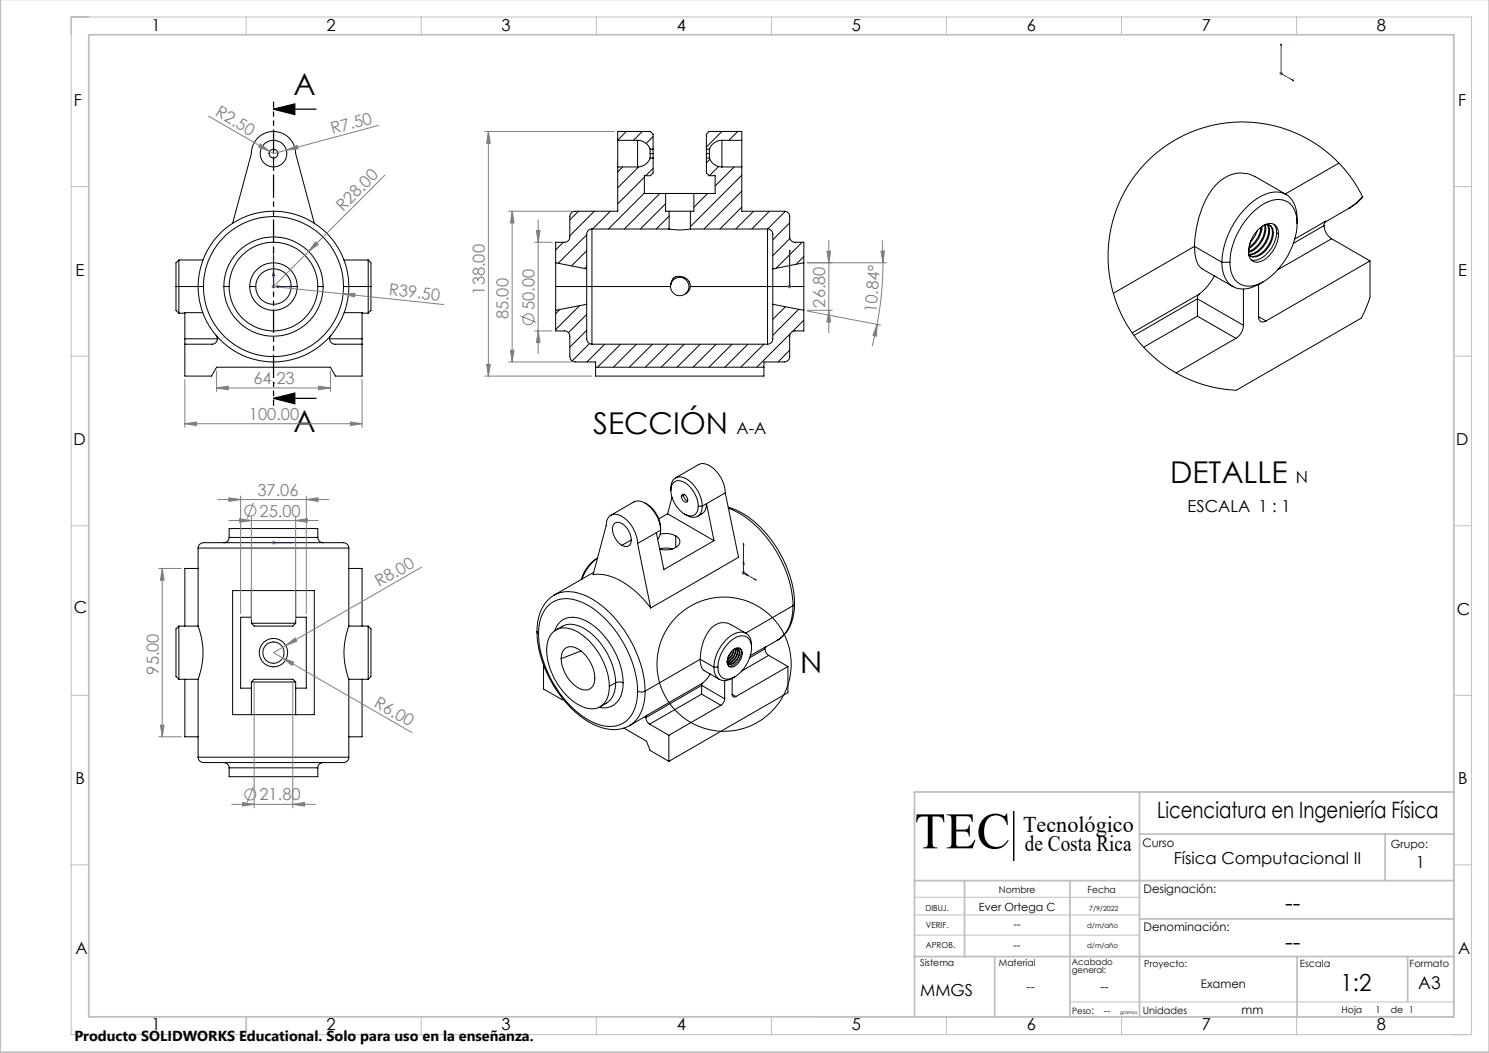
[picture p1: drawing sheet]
<svg xmlns="http://www.w3.org/2000/svg" width="420mm" height="297mm" viewBox="0 0 420 297" stroke-linecap="round" stroke-linejoin="round" font-family="sans-serif">
<g fill="none" stroke="#000" stroke-width=".28">
<path d="M77.2 39.6a3.8 3.8 0 0 1 3.7 3.7 3.8 3.8 0 0 1-3.7 3.8M77.2 39.6a3.8 3.8 0 0 0-3.8 3.7 3.8 3.8 0 0 0 3.8 3.8M77.2 39.6v2.5M174.2 39.6v7.5M174.2 39.6v-2.5h9.2l.8 .8v4.2M174.2 39.6h5.6M176.7 37.1l-2.5 2.4M179.8 39.6a3.8 3.8 0 0 1 3.6 2.5M179.8 39.6v7.5M181.2 37.1l-2.5 2.5M184.2 38.5l-1.9 2M203.6 39.6a3.8 3.8 0 0 0-3.5 2.5"/>
<path d="M203.6 39.6v7.5M203.6 39.6h5.6M203.6 37.1l-4.4 4.4M208.1 37.1l-2.5 2.5M209.2 39.6v7.5M209.2 39.6v-2.5h-9.2l-.8 .8v4.2M77.2 42.1a1.25 1.25 0 0 0-1.3 1.2 1.25 1.25 0 0 0 1.3 1.3M77.2 44.6v2.5M77.2 42.1a1.25 1.25 0 0 1 1.2 1.2 1.25 1.25 0 0 1-1.2 1.3M163.2 59.6l-2.5 2.4M167.6 59.6l-6.9 6.9M172.2 59.6l-5.1 5"/>
<path d="M174.2 47.1v12.5h-12a1.51 1.51 0 0 0-1.5 1.5v5.7a1.45 1.45 0 0 1-1.5 1.5h-2.5v5.8M174.2 47.1h5.6M175.6 47.1l-1.4 1.4M180.2 47.1l-6 5.9M181.8 50l-7.6 7.5M181.8 54.5l-10.2 10.1M183.4 44.6a3.8 3.8 0 0 1-3.6 2.5M183.4 42.1v1.2M183.4 43.3v1.3M183.4 44.6h.8M183.4 42.1h.8M183.4 43.3h.8"/>
<path d="M184.2 42.1v1.2M184.2 43.3v1.3M184.2 44.6v4.2l-.8 .8h-1.6v5h5.9M184.2 47.5l-2.1 2.1M186.1 54.6l-10 10M187.7 54.6h8M187.7 54.6v5h1M187.7 57.5l-7.1 7.1M188.7 59.6h6M188.7 59.6v5M194.7 59.6v5M195.7 54.6v5h-1"/>
<path d="M199.2 42.1v1.2M199.2 43.3v1.3M199.2 44.6v4.2l.8 .8h1.7v5h-6M199.2 44.6h.9M199.2 42.1h.9M199.2 43.3h.9M199.6 54.6l-3.9 3.9M200.1 44.6a3.8 3.8 0 0 0 3.5 2.5M200.1 43.3v1.3M200.1 42.1v1.2M200.2 44.9l-1 1.1M202.7 47l-2.6 2.6"/>
<path d="M203.6 47.1h5.6M207.1 47.1l-5.4 5.4M209.2 47.1v12.5h12a1.51 1.51 0 0 1 1.5 1.5v5.7a1.45 1.45 0 0 0 1.5 1.5h2.5v5.8M209.2 49.4l-14.5 14.5M209.2 53.9l-10.6 10.7M209.2 58.4l-6.1 6.2M212.5 59.6l-5 5M217 59.6l-4.9 5M221.5 59.6l-5 5M362.8 54.9l-8.7-5.1a9.5 9.5 0 0 0-12.3 3.7 29.4 29.4 0 0 0-4.9 16M377.7 46l-15.2 8.7M380.4 58.8l1.3-.8a6.3 6.3 0 0 0 2.7-2.5l-1.5-2.6-2.1-3.2-4.1-4.7-4.5-3.7-3.5-2.2-2.9-1.5-2.9-1.1-3.3-1-2.7-.5-4.1-.5-3-.1-3.8 .2-3.2 .6-3.4 .8-5.7 2.3-3 1.6-3.2 2.2-4.4 3.9-2.1 2.4-2.1 2.9-3 5.2-1.4 3.8-.9 3-1 6.3v4.1l.2 2.8 1 5.3 1 3.4 1.5 3.5 1.4 2.7 2.1 3.1 2 2.6 2.5 2.6 2.8 2.4 2.7 1.9 5.4 3 3.6 1.3 3.2 .9 3.9 .7 2.8 .2 35.3-20.4 1.4-3.1 1-2.8v-10.2"/>
<path d="M380.5 58.8l-6.8 3.9M384.4 55.5l-1.5 1.5-2.4 1.8M50.4 73.3v15M50.4 73.3l-.8 .8v6.7M50.4 73.3h6.9M65.6 63l5.3-19.7a6.2 6.2 0 0 1 6.3-6.2 6.2 6.2 0 0 1 6.2 6.2l5.3 19.7M97 73.3h6.9M103.9 73.3v15M103.9 73.3l.7 .8v6.7M156.7 74.1v6.7M156.7 74.1l8.8 1.7M158.9 68.3l-2.2 2.2"/>
<path d="M165.5 75.8v5M165.5 66.2l-8.1 8.1M165.5 70.7l-4.3 4.3M165.5 75.2l-.5 .5M167 64.6v16.2M167 64.6a1.45 1.45 0 0 0-1.5 1.5v9.7M167 64.6h21.7M188.7 64.6a16.1 16.1 0 0 0 6 0M188.7 61l-3.6 3.6M194.7 64.6h21.8M216.5 64.6a1.45 1.45 0 0 1 1.5 1.5v9.7M216.5 64.6v16.2"/>
<path d="M218 75.8v5M222.7 62.9l-4.7 4.7M222.8 67.3l-4.8 4.8M226.3 68.3l-7.4 7.3M226.7 74.1v6.7M226.7 74.1l-8.7 1.7M226.7 72.4l-2.2 2.2M336.9 69.5a8.4 8.4 0 0 0 1.7 6l.5 .3M336.9 69.5l-22.9 13.2M336.9 69.5l7.8 4.5M339.1 75.8l8.7 5M342.5 77.8l-1.9 2.9-2.3 2.3"/>
<path d="M344.7 74a7.1 7.1 0 0 0 4.1 7.3 9.4 9.4 0 0 0 7.6-1.9M344.7 74h2.2M352.9 67.8l-.8 3.1M354.6 65.1l-.7 1.5-1.2 1.6M355.7 64.1l-.1 .7M355.7 64.1a8.2 8.2 0 0 1-3.2 5.6M356 63.8a7.7 7.7 0 0 1-3.6 6.2M356.7 63.5a7.4 7.4 0 0 1-4.5 7.4M356.9 63.5a7.4 7.4 0 0 1-4.7 7.7M357.5 63.4a5.7 5.7 0 0 1-1.7 6.3 4.4 4.4 0 0 1-3.5 2M357.6 63.4a3.8 3.8 0 0 1 .2 3.7 6.2 6.2 0 0 1-5.5 4.8M358 63.5a2.37 2.37 0 0 1 .9 2.9 7.3 7.3 0 0 1-5.3 6l-1.3-.3a2.59 2.59 0 0 0 3.3-.2 7.4 7.4 0 0 0 3.4-7.4 1.84 1.84 0 0 0-2.8-.8"/>
<path d="M359.2 63.3l.8 1.3 .1 1.1M360.1 65.7a9 9 0 0 1-5.6 7.7l-1.5-.1M360.1 65.7l.5 .3M360.6 66a2.55 2.55 0 0 0-1-2.6 2.55 2.55 0 0 0-2.8 0 9.2 9.2 0 0 0-4.7 7.5M360.6 66a8.9 8.9 0 0 1-5.2 7.8 2.49 2.49 0 0 1-3.3-2.9M365.9 63a8.4 8.4 0 0 0-3.3-8.3 7.9 7.9 0 0 0-7.9 1.2 23.5 23.5 0 0 0-10 18.1M365.9 63a6.1 6.1 0 0 0-4.2-6.6 9.5 9.5 0 0 0-7.8 3 21.3 21.3 0 0 0-7 14.6M365.9 63a20.4 20.4 0 0 1-11 17.2 5.4 5.4 0 0 1-7.9-5.1l-.1-1.1M373.5 63.6a4.7 4.7 0 0 0 2.1 3.7M373.5 63.6l.2-.9 .3-.3-8.8 5M373.5 63.6l-8.7 5M375.6 67.3l10.8 6.3"/>
<path d="M375.6 67.3l-15.2 8.8M386.4 73.6l-29.3 16.9M49.6 80.8v6.7l.8 .8M49.6 80.8h6.3M50.4 88.3h1.7M52.1 95.6v1.5M52.1 97.1v9h7.6l1.4-2.5h32.1l1.5 2.5h7.4v-9M52.1 95.6h9.2M55.9 80.8a21.3 21.3 0 0 0 21.2 21.3 21.3 21.3 0 0 0 21.3-21.3M55.9 80.8h1.5M55.9 80.8a21.3 21.3 0 0 1 21.2-21.2 21.3 21.3 0 0 1 21.3 21.2M57.2 88.2h-5.1v7.4"/>
<path d="M57.4 80.8a19.8 19.8 0 0 0 19.8 19.8 19.8 19.8 0 0 0 19.7-19.8M57.4 80.8a19.8 19.8 0 0 1 19.8-19.7 19.8 19.8 0 0 1 19.7 19.7M61 94.6a1.51 1.51 0 0 1 .2 1.6 1.51 1.51 0 0 1-1.4 .9h-7.7M63.1 80.8a14 14 0 0 1 14.1-14 14 14 0 0 1 14 14M63.1 80.8h1.5M63.1 80.8a14 14 0 0 0 14.1 14 14 14 0 0 0 14-14M64.6 80.8a12.5 12.5 0 0 0 12.5 12.5 12.5 12.5 0 0 0 12.5-12.5M64.6 80.8a12.5 12.5 0 0 1 12.5-12.5 12.5 12.5 0 0 1 12.5 12.5M70.4 80.8a6.7 6.7 0 0 0 6.8 6.7 6.7 6.7 0 0 0 6.7-6.7M70.4 80.8a6.7 6.7 0 0 1 6.8-6.7 6.7 6.7 0 0 1 6.7 6.7M70.4 80.8h1.7M72.1 80.8a5 5 0 0 1 5-5 5 5 0 0 1 5 5"/>
<path d="M72.1 80.8a5 5 0 0 0 5 5 5 5 0 0 0 5-5M82.1 80.8h1.8M89.6 80.8h1.6M93 95.6a1.57 1.57 0 0 0 1.5 1.5h7.6M93 95.6h9.1M93.3 94.6l-.3 1M96.9 80.8h1.5M97.1 88.2h5v7.4M98.4 80.8h6.2M102.1 95.6v1.5M102.1 88.3h1.8M104.6 80.8v6.7l-.7 .8"/>
<path d="M156.7 87.5v5.8h2.5a1.45 1.45 0 0 1 1.5 1.5v5.8a1.57 1.57 0 0 0 1.5 1.5h5.8v4h47.5v-4h5.7a1.57 1.57 0 0 0 1.5-1.5v-5.8a1.45 1.45 0 0 1 1.5-1.5h2.5v-5.8M156.7 80.8v6.7M156.7 80.8h8.8M157.9 87.3l-1.2 1.2M163.5 86.2l-6.8 6.8M165.5 85.8v9.8a1.51 1.51 0 0 0 1.5 1.5M165.5 80.8h1.5M165.5 80.8v5M165.5 85.8l-8.8 1.7M165.5 88.7l-5.2 5.1M165.5 93.2l-4.8 4.7M166.3 96.9l-4.9 4.9"/>
<path d="M167 80.8v16.3M167 80.8h22.1M167 97.1h49.5M170.6 97.1l-5 5M175 97.1l-6.4 6.5M179.5 97.1l-6.5 6.5M184 97.1l-6.5 6.5M188.5 97.1l-6.5 6.5M189.1 80.8a2.76 2.76 0 0 0 2.2 2.6 2.76 2.76 0 0 0 3-1.4l.4-1.2M189.2 80.1a2.35 2.35 0 0 1 3.5-2l.5 .2a2.64 2.64 0 0 1 1.5 2.5M189.2 80.1a2.59 2.59 0 0 1 4-1.4 2.59 2.59 0 0 1 .1 4.2M189.2 80.1l-.1 .7"/>
<path d="M193 97.1l-6.5 6.5M194.7 80.8h21.8M197.5 97.1l-6.5 6.5M202 97.1l-6.5 6.5M206.5 97.1l-6.5 6.5M211 97.1l-6.5 6.5M215.5 97.1l-6.5 6.5M216.5 80.8h1.5M216.5 80.8v16.3M218 85.8v9.8a1.51 1.51 0 0 1-1.5 1.5M218 80.8v5M218 80.8h8.7"/>
<path d="M218 85.8l8.7 1.7M221.5 86.5l-3.5 3.6M222.7 98.8l-3.2 3.3M222.9 94.1l-9.4 9.5M225.3 87.2l-7.3 7.4M226.7 80.8v6.7M226.7 90.3l-3.2 3.2M337.7 84.3v4.9M337.7 89.2l-15.1 8.7M337.7 89.2l10.9 6.2M337.7 84.3l-17.8 10.3M337.7 84.3l13 7.5"/>
<path d="M338.3 83l-.3 .3-.3 1M338.3 83l-19 10.9M348.6 95.4l-16.8 9.8M350.7 91.8a4.6 4.6 0 0 1-2.1 3.6M350.7 81.5v10.3M355 89.3a1.27 1.27 0 0 0 .6 1.4 1.27 1.27 0 0 0 1.5-.2M355 80.3v9M355 89.3l2.1 1.2M168 103.6h47.5M189.2 138.3a2.99 2.99 0 0 1 2.5-3.8 8.2 8.2 0 0 1 6.1 6.4l.3 1.9M189.2 138.3a2.36 2.36 0 0 1 1.2-2.5 2.36 2.36 0 0 1 2.7 .3 8.5 8.5 0 0 1 3.9 6.7M189.2 138.3a7.8 7.8 0 0 0 5.3 7.2 2.31 2.31 0 0 0 2.5-2.7"/>
<path d="M190.5 134.8l6.5-3.7a4 4 0 0 1 4.6 1.4 9.8 9.8 0 0 1 3 6.5M192.5 139.4a1.46 1.46 0 0 1 1.2 2.2 1.46 1.46 0 0 1-1.2-2.2zM192.8 139.7a1.84 1.84 0 0 0 1.2 1.6M192.8 139.7l-.6 .3M192.9 139.4l-.1 .3M204.6 139l3.7 18.2-24.7 14.3M204.6 139l-5.3 3.1M55.9 154.6a1.89 1.89 0 0 1 2.4-1.5h38.3a1.61 1.61 0 0 1 1.8 1.5M55.9 154.6h42.5M55.9 154.6v22M64.6 151.6a1.45 1.45 0 0 1-1.5 1.5M64.6 151.6h25"/>
<path d="M64.6 151.6v-2.5h25v2.5M89.6 151.6a1.45 1.45 0 0 0 1.6 1.5M98.4 154.6v22M168.5 157.4a11.9 11.9 0 0 0-4.3 5.9M168.5 157.4a10.5 10.5 0 0 0-4.5 6M172.3 145.3l6.5-3.7a4.8 4.8 0 0 1 5.5 2.4 9.4 9.4 0 0 1 2 5.5M173.1 147.9a1.98 1.98 0 0 1 3.1 .4 5 5 0 0 1 1.5 5.3 2.23 2.23 0 0 1-3.4-.7 4.7 4.7 0 0 1-1.2-5zM178.1 152.3l-2.7 1.5M179.8 153.3a9 9 0 0 0-5.8-8.2 2.55 2.55 0 0 0-3 3.1l-3.7 13.9a14.6 14.6 0 0 1 11.3 4.1l2.6 2.4 2.4 2.9M179.8 153.3l3.8 18.2M181.9 141.9a8.5 8.5 0 0 1 4.4 7.6M185.1 150.2l-5.3 3.1"/>
<path d="M185.1 150.2l2.2 10.5 14.1-8.2M186.1 154.8l2-.2 1.6 .2M186.2 150.7a6.4 6.4 0 0 1 4.4 .5M186.3 149.5l-.2 1.6-.6 .9M186.3 149.5l-1.2 .7M188.3 144.9l13.1 7.6M188.3 144.9l-2.5 1.5M189.5 140.3l-1.2 4.6M190.6 151.2a1.79 1.79 0 0 1 1.2 1.9 1.79 1.79 0 0 1-1.6 1.5 6.5 6.5 0 0 1-4.1 .3M190.6 151.2v3.2M197 142.8h1.1M198.1 142.8a2.69 2.69 0 0 1-1.3 2.8 2.69 2.69 0 0 1-3.1-.3l-.6-.3"/>
<path d="M199.3 142.1a3.3 3.3 0 0 1-2.5 3.5M199.3 142.1l2.1 10.4M199.3 142.1l-1.2 .7M205.4 143.1a26.1 26.1 0 0 1 14.3 12.4 30.4 30.4 0 0 1 4.4 14.7M205.5 143.4a28.1 28.1 0 0 1 14.4 13.8 29.5 29.5 0 0 1 3.8 13.6M50.4 176.6v15M50.4 176.6l-.8 .8v13.4l.8 .8M50.4 176.6h5.5M55.9 176.6a20.9 20.9 0 0 1 0 15M55.9 160.3h-3.8v16.3M70.9 175.8h12.5M70.9 166.6h12.5"/>
<path d="M70.9 175.8l.8 .8h10.9l.8-.8M70.9 166.6v9.2M70.9 174.1h-3v20h3M70.9 166.6h-5.3v35h5.3M83.4 166.6v9.2M83.4 174.1h3v20h-3M83.4 166.6h5.3v35h-5.3M98.4 176.6a21.4 21.4 0 0 0 0 15M98.4 160.3h3.7v16.3M98.4 176.6h5.5M103.9 176.6v15M103.9 176.6l.7 .8v13.4l-.7 .8"/>
<path d="M151.5 178.2a32.1 32.1 0 0 0 15.4 25.9 10.8 10.8 0 0 0 10.7 .5M151.5 178.2l.4 .6M151.9 178.8a9.8 9.8 0 0 1 4.4-9.2 10 10 0 0 1 9.6 1.1 31 31 0 0 1 13.9 24.2M151.9 178.8a30.6 30.6 0 0 0 14.9 24.7 9.1 9.1 0 0 0 9.8-.1 10.5 10.5 0 0 0 3.2-8.5M155.9 178.4a5.2 5.2 0 0 1 6.4-.5 18.8 18.8 0 0 1 9.5 17.3 4.9 4.9 0 0 1-7.4 4.2 18.8 18.8 0 0 1-10.2-15.2 7.5 7.5 0 0 1 1.7-5.8zM156.3 167.8a11.1 11.1 0 0 0-4.8 10.4M156.3 167.8a10.6 10.6 0 0 1 10.6 1.1 33.3 33.3 0 0 1 15.1 26M156.5 177.9a5.4 5.4 0 0 1 7.9-3.2 21.1 21.1 0 0 1 10.9 14.3l.5 3.6M156.8 177.7a6.3 6.3 0 0 1 4.6-1.6 14.5 14.5 0 0 1 9.7 7.8 18.4 18.4 0 0 1 2.5 8.7M167.5 161.4l-11.2 6.4M210.4 178.6l-4.3-2.5a5.1 5.1 0 0 0-6.9 3 14.7 14.7 0 0 0-1.7 6.8M223.7 170.8a10.7 10.7 0 0 1-4.4 9.8l-3.4 1.9"/>
<path d="M223.7 170.8l-13.4 7.8M224.1 170.2a11.2 11.2 0 0 1-4.8 10.4M224.1 170.2l-.4 .6M50.4 191.6h5.5M52.1 191.6v16.2h3.8M55.9 191.6v22M70.9 192.4h12.5M70.9 192.4l.8-.8h10.9l.8 .8M70.9 192.4v9.2M83.4 192.4v9.2M98.4 191.6v22M98.4 191.6h5.5"/>
<path d="M102.1 191.6v16.2h-3.7M153.3 187.6v6.7l5.3 3.1M158.8 197.2l-.2 .2M158.9 197.2l-.3 .2M159.3 183a3.5 3.5 0 0 1 4.5 .5 9.6 9.6 0 0 1 3.7 9.4 2.7 2.7 0 0 1-4.2 1.2 9.8 9.8 0 0 1-4.8-9.9zM163.9 183.6l-5.6 2.2M173.6 192.6a2.39 2.39 0 0 1 2.2 0M173.6 192.6a6.3 6.3 0 0 1-2.5 5.7l-1.8 1.1M173.6 192.6l-1.7 1M175.8 192.6a6.5 6.5 0 0 1-3.8 6.8l-1.8 .3-1.3-.2M179.8 194.9a2.39 2.39 0 0 0 2.2 0M182 194.9a10.6 10.6 0 0 1-4.4 9.8l4.8-2.9"/>
<path d="M197.5 185.9a3.6 3.6 0 0 0 1.1 3.2M197.5 185.9l-15.5 9M197.5 185.9l3.9 2.3M197.9 193.3v2.5M197.9 195.8l-14.7 8.5M197.9 195.8l5.4 3.1M197.9 193.3l-15.7 9.1M197.9 193.3l6.5 3.8M198.2 192.7l-.3 .6M198.2 192.7l-15.8 9.1M198.6 189.1l4.3 2.5M200.3 190.1l-.9 1.4-1.2 1.2"/>
<path d="M201.4 188.2a3.1 3.1 0 0 0 4 3.6l1.8-.9M201.4 188.2h1.1M203.3 198.9l-14.6 8.5M204.4 197.1a2.49 2.49 0 0 1-1.1 1.8M204.4 192v5.1M205.5 185.1l-.4 1.6M206.3 183.8l-.9 1.5M206.5 195.9a.65 .65 0 0 0 .3 .6 .65 .65 0 0 0 .8 0M206.5 191.3v4.6M206.5 195.9l1.1 .6M206.9 183.2l-.1 .4M206.9 183.3a4.2 4.2 0 0 1-1.6 2.8"/>
<path d="M207 183.1v.4a4.1 4.1 0 0 1-1.8 2.7M207.4 182.9a3.7 3.7 0 0 1-2.3 3.8M207.5 182.9a3.6 3.6 0 0 1-2.4 3.9M207.8 182.9a3.5 3.5 0 0 1-2.6 4.2 3.3 3.3 0 0 0 2.7-4.2M208 182.9a2.09 2.09 0 0 1 0 2.9 2.26 2.26 0 0 1-2.8 1.5 2.05 2.05 0 0 0 2.7-1.2 2.61 2.61 0 0 0 .4-3l-.4-.2-.8 .2M208.7 182.8l.4 .7v.6M209.1 184.1a4 4 0 0 1-3.4 3.8h-.2M209.1 184.1l.3 .1M209.4 184.2a1.33 1.33 0 0 0-.8-1.4 1.33 1.33 0 0 0-1.6 .3 4.8 4.8 0 0 0-1.9 3.6M209.4 184.2a4.1 4.1 0 0 1-3.3 4l-.7-.5-.3-1M212 182.7a3.6 3.6 0 0 0-2.5-4.4 8.2 8.2 0 0 0-6.9 5.1l-.8 2.1-.4 2.7M212 182.7a2.85 2.85 0 0 0-1.3-3 2.85 2.85 0 0 0-3.2 .1 10.3 10.3 0 0 0-5 8.4"/>
<path d="M212 182.7a10 10 0 0 1-6 8.7 2.78 2.78 0 0 1-3.5-3.2M215.8 183a2.34 2.34 0 0 0 1 1.9M215.8 183l.2-.6-4.4 2.5M215.8 183l-4.3 2.5M216.8 184.9l5.4 3.1M216.8 184.9l-7.6 4.4M222.2 188l-14.6 8.5M222.2 188v7.4l-33.5 19.3M55.9 213.6h42.5M55.9 213.6a1.84 1.84 0 0 0 2.4 1.5h32.4a26 26 0 0 0 7-.3l.6-.6 .1-.6M63.1 215.1a1.45 1.45 0 0 1 1.5 1.5M64.6 216.6h25"/>
<path d="M64.6 216.6v2.5h25v-2.5M70.9 201.6h12.5M91.2 215.1a1.45 1.45 0 0 0-1.6 1.5M176 205.3l6.4 3.8 1 2.6 5.3 3M182.2 202.4a2.33 2.33 0 0 0 1 1.9M182.4 201.8l-.2 .6M183.2 204.3l5.5 3.1M188.7 207.4v7.3M285.9 228.9v13.8M286 228.9v13.8"/>
<circle cx="77.1" cy="184.1" r="4"/>
<circle cx="77.2" cy="184.1" r="3"/>
<circle cx="204.2" cy="187.3" r="18.9"/>
</g>
<g fill="none" stroke="#808080" stroke-width=".28">
<path d="M58.8 32.8l17.3 9.9M106.8 35.4l-26 7M136.8 37.1h36.4M137.8 37.1l.5 3.3h-1zM137.8 37.1v69M360.9 20.7h.9M361 20.4l.7 .7M361.4 20.2v1M361.7 20.4l-.7 .7M73.4 40.6l2.7 2.1-3.1-1.2zM80.8 42.4l3-1.4 .3 1zM80.8 42.4l-3.6 .9-1.1-.6"/>
<path d="M108.6 49.4l-31.8 31.8M143.5 59.6h17.7M144.5 59.6l.5 3.3h-1zM144.5 59.6v42.5M89 68.2l.7 .8-2.7 1.9zM150.8 68.3h5M151.3 65h1l-.5 3.3zM151.8 62v37.7M233.3 70.8h1l-.5 3.3zM233.8 67.8v26.1M248.5 70.8h1l-.4 3.3zM248.8 67.8l.3 6.3"/>
<path d="M249.1 74.1l-.3 7.3-1.4 10.1M250 74.1h-22.3M76.6 80.8h1M76.8 80.5l.7 .7M77.2 80.8l47.9 5.1M77.2 80.3v1M96.8 82.9l3.3-.1-.1 .9zM144 98.8h1l-.5 3.3zM146.8 89.1l4.5 1.8M150.8 93.3h5M151.8 93.3l.5 3.3h-1zM222.2 80.8h1"/>
<path d="M222.4 80.5l.7 .7M222.7 80.3v1M223.1 80.5l-.7 .7M227.7 87.7l20.7 4M227.7 87.5h7.1M233.8 87.5l.5 3.3h-1zM247.4 91.5l-.2 3.3-1-.2zM247.4 91.5l-1.4 6.2M52.1 119.5l3.4-.5v1zM52.1 107.1v13.4M52.1 119.5h50M61.1 109.4l3.3-.5v1z"/>
<path d="M61.1 104.6v5.8M61.1 109.4h32.1M89.9 108.9l3.3 .5-3.3 .5zM93.2 104.6v5.8M98.8 119l3.3 .5-3.3 .5zM102.1 107.1v13.4M136.8 106.1h30.2M137.3 102.8h1l-.5 3.3zM143.5 102.1h17.7M67.9 139.9v33.2M86.4 139.9v33.2M61.5 140.9h31.2"/>
<path d="M64.6 146.8h25.1M64.6 140.4l3.3 .5-3.3 .5zM67.6 146.3l3.3 .5-3.3 .5zM70.9 145.8v29M71.5 141.8l-1.8 4.5M76.6 153.1h1M76.8 152.7l.7 .7M77.2 152.6v1M77.5 152.7l-.7 .7M83.4 146.8l3.3-.5v1zM83.4 145.8v29M86.4 140.9l3.3-.5v1z"/>
<path d="M118.9 160l-38.3 22.1M44.8 160.3h6.4M45.8 160.3l.5 3.4h-1zM45.8 160.3v47.5M209.2 161.6h1M209.4 161.2l.7 .7M209.7 161.1v1M210.1 161.2l-.7 .7M71.7 192.6v35.3M79.7 185.6l3.2 1.2-.6 .9zM79.7 185.6l36.5 21M80.6 182.1l2.6-2.1 .5 .9z"/>
<path d="M80.6 182.1l-3.4 2 2.5 1.5M82.6 192.6v35.3M44.8 207.8h6.4M45.3 204.5h1l-.5 3.3zM65.3 226.9h23.6M68.4 226.3l3.3 .6-3.3 .5zM71.5 221.9l-1.8 4.4M82.6 226.9l3.3-.6v1.1zM285.9 228.9h.2v13.8h-.2z"/>
<circle cx="149" cy="90.1" r="1.55"/>
<circle cx="70.6" cy="144" r="1.55"/>
<circle cx="70.6" cy="224.1" r="1.55"/>
</g>
<g fill="none" stroke="#c0c0c0" stroke-width=".28">
<path d="M20.1 4.8h395v287h-395zM69.4 4.8v5M118.8 4.8v5M168.2 4.8v5M217.6 4.8v5M266.9 4.8v5M316.3 4.8v5M365.7 4.8v5M20.1 52.6h4.9M410.1 52.6h5M20.1 100.5h4.9M410.1 100.5h5"/>
<path d="M20.1 148.3h4.9M410.1 148.3h5M20.1 196.1h4.9M410.1 196.1h5M321.4 223.4h88.7v63.4h-180.1M20.1 243.9h4.9M258 258.1h63.4M258 253.1h63.4M410.1 243.9h5M258 263.8h63.4M69.4 286.8v5M118.8 286.8v5"/>
<path d="M168.2 286.8v5M217.6 286.8v5M266.9 286.8v5M301.8 282.6h108.3M316.3 286.8v5M365.7 286.8v5"/>
</g>
<g fill="none" stroke="#c0c0c0" stroke-width=".5">
<path d="M.1 -.1v296.9h419.9M25 9.8h385.1v277h-385.1zM321.4 223.4v63.4M321.6 235.3h88.5M390.7 235.3v13.1M410.1 223.4h-152.1v63.2M258 248.4h152.1M272.1 248.4v21.4M301.8 248.6v38.2M321.4 259.2h88.7M258 269.8h152.1M280.6 269.8v17"/>
<path d="M365.9 269.8v17M397.1 269.8v12.7"/>
</g>
<path d="M77.2 30.8l5.9-1.5v3zM77.2 30.8h11.9M77.2 112.4l5.9-1.5v3zM77.2 112.4h11.9" fill="none" stroke="#000" stroke-width=".35"/>
<g fill="none" stroke="#00f" stroke-width=".28">
<path d="M361.4 12.4v8.3l3.5 2.1M361.4 12.4v.4l-.2-.1zM364.6 22.5l.3 .3-.3-.1zM77.2 70.6l.1 .5h-.3zM77.2 70.6v10.2h5.1M77.2 76.7l.2 1h-.5zM222.7 70.6v.5v-.5M222.7 70.6v10.2M78.2 80.6l1 .2-1 .3zM81.7 80.7l.6 .1-.6 .2zM222.7 80.7v.3zM222.7 80.8h.1"/>
<path d="M77 153.1h.3zM77.2 153.1h.1M77.2 153.1h5.1M82.3 153.1h-.6h.6M209.7 153.2v8.4M209.7 158.2l.2 1-.4-.2zM209.7 153.2l.1 .5-.2-.1zM209.7 161.6l1.5 .8M209.7 161.6l3.6 2.1M210.4 161.8l.8 .6-.8-.2zM213 163.3l.3 .4-.3-.2z"/>
</g>
<path d="M77.2 28.8v85.5" fill="none" stroke="#000" stroke-width=".35" stroke-dasharray="6.3 1.3 1.3 1.3 1.3 1.3" stroke-dashoffset="4.8"/>
<path d="M77.2 30.8l5.9-1.5v3zM77.2 112.4l5.9-1.5v3z" fill="#000"/>
<g fill="#00f">
<path d="M81.7 80.7l.6 .1-.6 .2zM77.2 70.6l.1 .5h-.3z"/>
<path d="M213 163.3l.3 .4-.3-.2zM209.7 153.2l.1 .5-.2-.1z"/>
<path d="M78.2 80.6l1 .2-1 .3zM77.2 76.7l.2 1h-.5zM81.7 153.1h.6zM77 153.1h.3zM210.4 161.8l.8 .6-.8-.2zM209.7 158.2l.2 1-.4-.2zM222.7 80.7v.3zM222.7 70.6v.5zM222.7 80.7v.3zM222.7 70.6v.5zM364.6 22.5l.3 .3-.3-.1zM361.4 12.4v.4l-.2-.1z"/>
</g>
<g fill="#808080">
<path d="M73.4 40.6l2.7 2.1-3.1-1.2z"/>
<path d="M80.8 42.4l3-1.4 .3 1z"/>
<path d="M80.6 182.1l2.6-2.1 .5 .9z"/>
<path d="M89 68.2l.7 .8-2.7 1.9z"/>
<path d="M79.7 185.6l3.2 1.2-.6 .9z"/>
<path d="M96.8 82.9l3.3-.1-.1 .9z"/>
<path d="M83.4 146.8l3.3-.5v1zM67.6 146.3l3.3 .5-3.3 .5z"/>
<path d="M52.1 119.5l3.4-.5v1zM98.8 119l3.3 .5-3.3 .5zM61.1 109.4l3.3-.5v1zM89.9 108.9l3.3 .5-3.3 .5zM64.6 140.4l3.3 .5-3.3 .5zM86.4 140.9l3.3-.5v1zM68.4 226.3l3.3 .6-3.3 .5zM82.6 226.9l3.3-.6v1.1z"/>
<path d="M247.4 91.5l-.2 3.3-1-.2zM248.5 70.8h1l-.4 3.3z"/>
<path d="M45.8 160.3l.5 3.4h-1zM45.3 204.5h1l-.5 3.3zM151.3 65h1l-.5 3.3zM151.8 93.3l.5 3.3h-1zM144.5 59.6l.5 3.3h-1zM144 98.8h1l-.5 3.3zM233.3 70.8h1l-.5 3.3zM233.8 87.5l.5 3.3h-1zM137.8 37.1l.5 3.3h-1zM137.3 102.8h1l-.5 3.3z"/>
</g>
<text font-size="14.5" x="258" y="239.3">TEC</text>
<g font-size="8.5">
<text x="82.8" y="26.9">A</text>
<text x="82.8" y="122">A</text>
<text x="167.3" y="122.5">SECCIÓN</text>
<text x="330.1" y="136.2">DETALLE</text>
<text x="225.7" y="189.7">N</text>
</g>
<g font-size="6.7">
<text x="362.5" y="256.9">--</text>
<text x="362.5" y="268.1">--</text>
<text x="378.1" y="279.5">1:2</text>
</g>
<g font-size="6.3">
<text x="326.4" y="230.6">Licenciatura en Ingeniería Física</text>
<text x="288.6" y="234.7">Tecnológico</text>
<text x="289.1" y="240.1">de Costa Rica</text>
</g>
<text font-size="4.9" x="400" y="279">A3</text>
<g font-size="4.7">
<text x="42.7" y="8.6">1</text>
<text x="92.1" y="8.6">2</text>
<text x="141.5" y="8.6">3</text>
<text x="190.9" y="8.6">4</text>
<text x="240.2" y="8.6">5</text>
<text x="289.6" y="8.6">6</text>
<text x="339" y="8.6">7</text>
<text x="388.4" y="8.6">8</text>
<text x="20.8" y="29.9">F</text>
<text x="411.3" y="29.9">F</text>
<text x="21.3" y="77.7">E</text>
<text x="411.3" y="77.8">E</text>
<text x="20.7" y="125.5">D</text>
<text x="207.7" y="122.5">A-A</text>
<text x="410.7" y="125.6">D</text>
<text x="365.5" y="136.2">N</text>
<text x="335" y="144.4">ESCALA 1 : 1</text>
<text x="20.8" y="172.9">C</text>
<text x="411" y="173.4">C</text>
<text x="21.3" y="221.2">B</text>
<text x="411.3" y="221.2">B</text>
<text x="331.1" y="243.6">Física Computacional II</text>
<text x="399.3" y="244.8">1</text>
<text x="21.3" y="269.1">A</text>
<text x="411.3" y="269.1">A</text>
<text x="259.6" y="281">MMGS</text>
<text x="42.7" y="290.6">1</text>
<text x="92.1" y="290.6">2</text>
<text x="141.5" y="290.6">3</text>
<text x="190.9" y="290.6">4</text>
<text x="240.2" y="290.6">5</text>
<text x="289.6" y="290.6">6</text>
<text x="339" y="290.6">7</text>
<text x="388.4" y="290.6">8</text>
</g>
<g font-size="4.7" fill="#808080">
<text x="60.5" y="32.6" transform="rotate(30 60.5 32.6)">R2.50</text>
<text x="93.8" y="37.8" transform="rotate(-15 93.8 37.8)">R7.50</text>
<text x="96.8" y="59.8" transform="rotate(-45 96.8 59.8)">R28.00</text>
<text x="109.6" y="83.2" transform="rotate(6 109.6 83.2)">R39.50</text>
<text x="136.8" y="83.1" transform="rotate(-90 136.8 83.1)">138.00</text>
<text x="150.8" y="87.5" transform="rotate(-90 150.8 87.5)">50.00</text>
<text x="232.8" y="86.8" transform="rotate(-90 232.8 86.8)">26.80</text>
<text x="247.2" y="88.3" transform="rotate(-85 247.2 88.3)">10.84°</text>
<text x="143.5" y="90.1" transform="rotate(-90 143.5 90.1)">85.00</text>
<text x="71.5" y="108.4">64.23</text>
<text x="70.2" y="118.5">100.00</text>
<text x="72.6" y="139.9">37.06</text>
<text x="73.2" y="145.7">25.00</text>
<text x="107" y="165.7" transform="rotate(-30 107 165.7)">R8.00</text>
<text x="44.8" y="190.3" transform="rotate(-90 44.8 190.3)">95.00</text>
<text x="105.3" y="199.1" transform="rotate(30 105.3 199.1)">R6.00</text>
<text x="73.2" y="225.8">21.80</text>
</g>
<text font-size="4.1" x="21" y="293.7">Producto SOLIDWORKS Educational. Solo para uso en la enseñanza.</text>
<g font-size="3.5">
<text x="289.6" y="279.5">--</text>
<text x="310.4" y="279.5">--</text>
</g>
<g font-size="3.3">
<text x="322.2" y="239">Curso</text>
<text x="322.6" y="252">Designación:</text>
<text x="322.6" y="262.5">Denominación:</text>
<text x="338.7" y="278.7">Examen</text>
<text x="350.2" y="285.9">mm</text>
</g>
<g font-size="3.2">
<text x="392.3" y="239">Grupo:</text>
<text x="276.1" y="257">Ever Ortega C</text>
<text x="285.9" y="261.8">--</text>
<text x="285.8" y="267.6">--</text>
</g>
<g font-size="2.8">
<text x="366.7" y="272.8">Escala</text>
<text x="397.6" y="272.8">Formato</text>
<text x="307.9" y="285.9">:</text>
<text x="322.4" y="285.9">Unidades</text>
</g>
<g font-size="2.7">
<text x="281.7" y="252">Nombre</text>
<text x="306.8" y="252">Fecha</text>
<text x="259.6" y="272.5">Sistema</text>
<text x="281.7" y="272.5">Material</text>
<text x="322.7" y="272.7">Proyecto:</text>
<text x="311.4" y="285.9">--</text>
<text x="378.4" y="285.6">Hoja</text>
<text x="387.9" y="285.6">1</text>
<text x="392.3" y="285.6">de 1</text>
</g>
<g font-size="2.5">
<text x="302.3" y="272.1">Acabado</text>
<text x="302.3" y="274.6">general:</text>
<text x="302.4" y="285.9">Peso</text>
</g>
<g font-size="2.3">
<text x="261" y="257">DIBUJ.</text>
<text x="261.2" y="261.8">VERIF.</text>
<text x="261.2" y="267.3">APROB.</text>
</g>
<g font-size="2">
<text x="307.2" y="257">7/9/2022</text>
<text x="306.7" y="261.8">d/m/año</text>
<text x="306.7" y="267.3">d/m/año</text>
</g>
<text font-size="1.3" x="316" y="285.9">gramos</text>
</svg>
